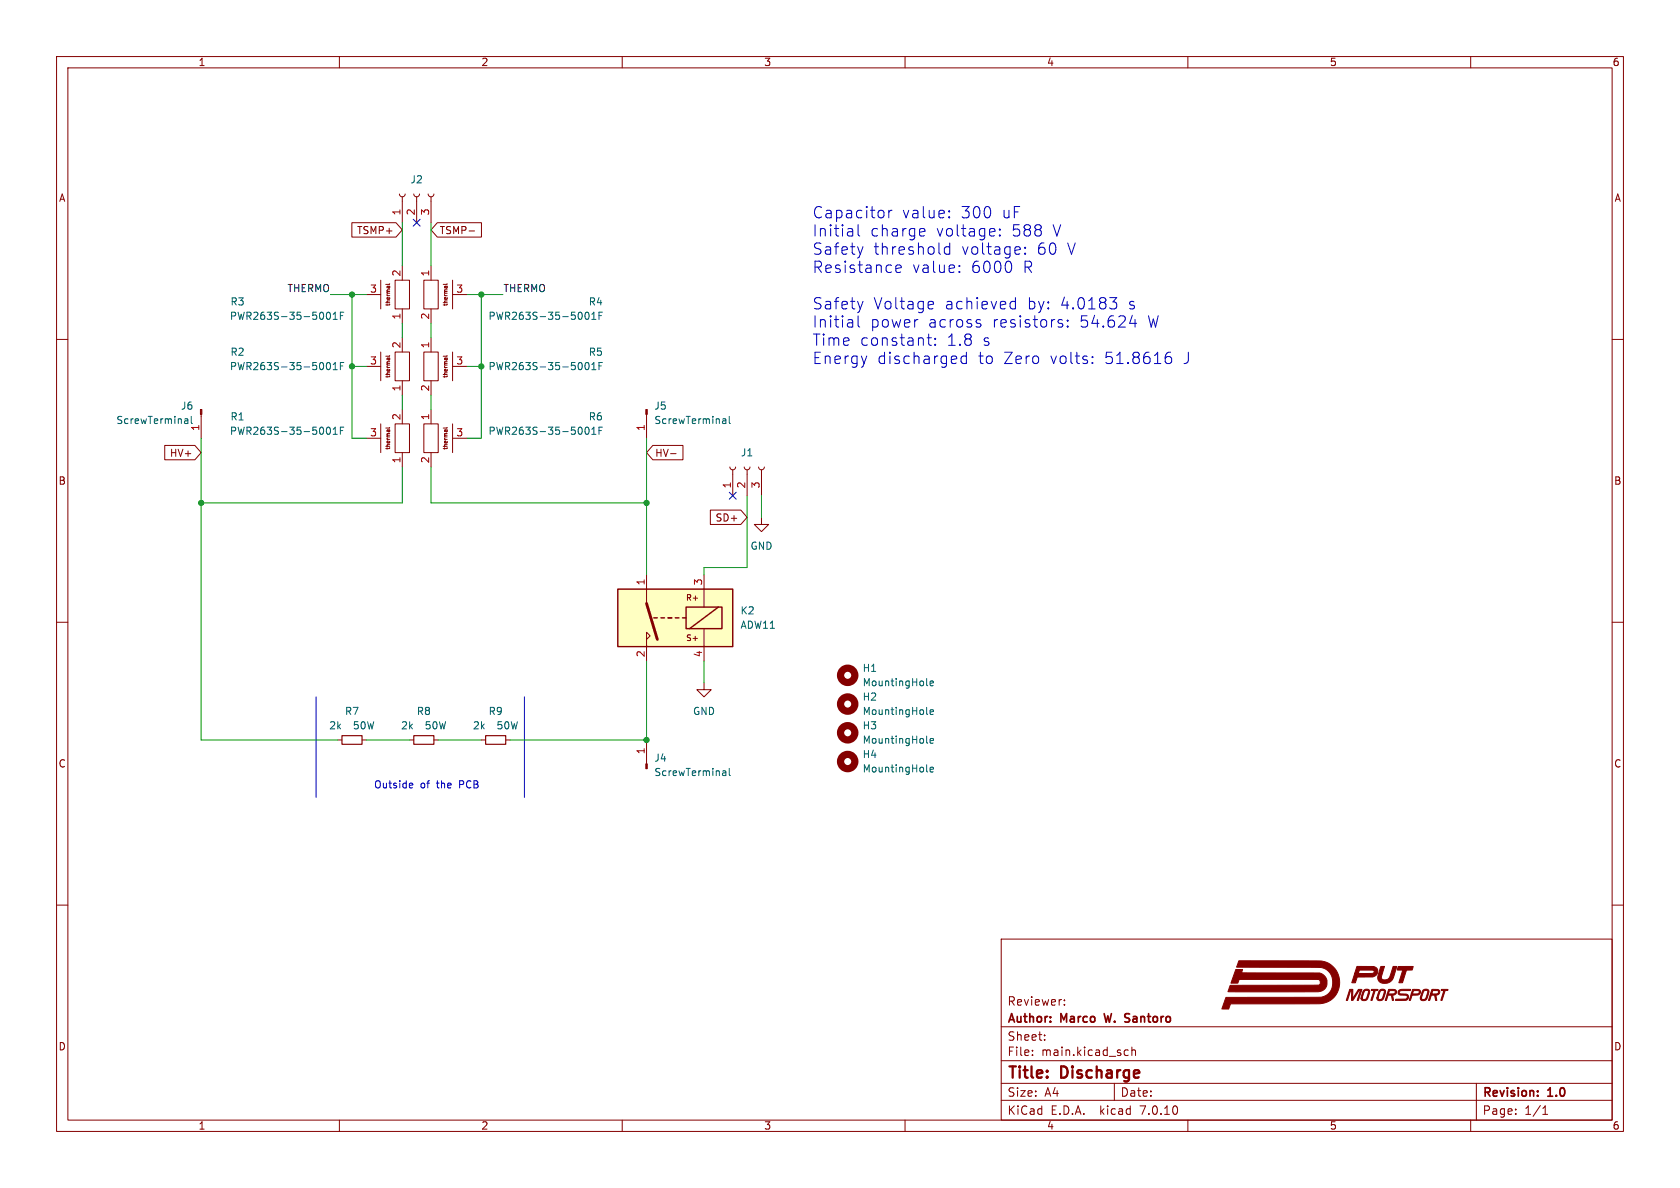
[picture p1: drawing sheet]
<svg xmlns="http://www.w3.org/2000/svg" width="297mm" height="210mm" viewBox="0 0 297 210" stroke-linecap="round" stroke-linejoin="round" font-family="sans-serif">
<g fill="none" stroke="#840000" stroke-width=".18">
<path d="M10 10h277v190h-277zM12 12h273v186h-273zM60 10v2M110 10v2M160 10v2M210 10v2M260 10v2M62.2 39.4h7.8l1.1 1.2-1.1 1.3h-7.8zM70.6 34.3l.1 .3 .4 .2 .4-.1 .1-.4M71.1 34.8v4.6M73.2 34.3l.1 .3 .3 .2 .4-.1 .2-.4M73.7 34.8v4.6"/>
<path d="M75.7 34.3l.1 .3 .4 .2 .4-.1 .1-.4M76.2 34.8v4.6M77.3 39.4h7.8v2.5h-7.8l-1.1-1.3zM10 60h2M64.8 52.1h2.5M67.3 49.5v5.1M68.6 50.6v.2M68.9 50.6v.2M68.9 50.6l-.5 .1M68.9 50.2l-.7 .1M69.8 49.5h2.6v5.1h-2.6zM71.1 47v2.5"/>
<path d="M71.1 54.6v2.6M71.1 59.7v2.5M74.9 49.5h2.6v5.1h-2.6zM76.2 47v2.5M76.2 54.6v2.6M76.2 59.7v2.5M78.8 50.6v.2M79 50.6l.1 .2M79.1 50.6l-.5 .1M79.1 50.2l-.7 .1M80 49.5v5.1M80 52.1h2.5"/>
<path d="M82.9 40.8h1M285 60h2M29.1 78.7h5.3l1.2 1.3-1.2 1.3h-5.3zM35.6 73.3v4.2M64.8 77.5h2.5M64.8 64.8h2.5M67.3 62.2v5.1M67.3 74.9v5.1M68.6 63.3v.2M68.6 76v.2M68.9 63.3v.2M68.9 76v.2"/>
<path d="M68.9 76l-.5 .1M68.9 75.6l-.7 .1M68.9 63.3l-.5 .1M68.9 62.9l-.7 .1M69.8 74.9h2.6v5.1h-2.6zM69.8 62.2h2.6v5.1h-2.6zM71.1 67.3v2.6M71.1 72.4v2.5M74.9 74.9h2.6v5.1h-2.6zM74.9 62.2h2.6v5.1h-2.6zM76.2 67.3v2.6M76.2 72.4v2.5"/>
<path d="M78.8 63.3v.2M78.8 76v.2M79 76l.1 .2M79 63.3l.1 .2M79.1 76l-.5 .1M79.1 75.6l-.7 .1M79.1 63.3l-.5 .1M79.1 62.9l-.7 .1M80 62.2v5.1M80 74.9v5.1M80 77.5h2.5M80 64.8h2.5"/>
<path d="M114.3 73.3v4.2M115.4 78.7h5.3v2.6h-5.3l-1.1-1.3zM71.1 80v2.6M76.2 80v2.6M118.6 80.2h.9M125.6 90.2h5.4l1.1 1.2-1.1 1.3h-5.4zM129 82.6l.2 .3 .3 .2 .4-.2 .1-.3M129.5 83.1v4.5M131.6 82.6l.1 .3 .4 .2 .3-.2 .2-.3M132.1 83.1v4.5M134.1 82.6l.1 .3 .4 .2 .4-.2 .1-.3M134.6 91.4v1.3h1.3l-1.3 1.3-1.3-1.3h1.3"/>
<path d="M134.6 83.1v4.5M10 110h2M114.3 111.8l.6 .6-.6 .6zM114.3 101.6v5.1M114.3 113v3.8M124.5 101.6v5.7M124.5 111.1v5.7M285 110h2M59.7 130.8h.8M64 130.8h.8M72.4 130.8h.8M76.7 130.8h.8"/>
<path d="M85.1 130.8h.8M89.4 130.8h.8M114.3 130.8v4.2M124.5 120.7v1.2h1.2l-1.2 1.3-1.3-1.3h1.3M10 160h2M285 160h2M177 166h108v32h-108zM188.2 177.6v.1M188.2 176.8v.1M60 198v2M110 198v2M160 198v2"/>
<path d="M177 194.5h108M177 191.5h108M177 187.5h108M177 181.5h108M182.5 186.5v.1M182.5 185.7v.1M184.7 183.8v.1M184.7 183v.1M197 191.5v3M199 185.6l.5 .1M199.5 186.5l-.5 .1M200.1 185.7l.2-.1 .4 .1v.9"/>
<path d="M200.1 185.1v1.5M210 198v2M260 198v2M261 191.5v6.5M268 196.9v.1M268 196.1v.1M272.7 197h.9M272.7 195.9l.5-.4v1.5"/>
</g>
<path d="M195.2 179.2l.4 1.5M199.1 179.9l.5 .1M199.1 179.2l.6 .1M199.6 180.6l-.5 .1" fill="none" stroke="#840000" stroke-width=".3"/>
<g fill="#840000" stroke="#840000" stroke-width=".18">
<path d="M219 169.8l14.1 .1a3.8 3.8 0 0 1 3.7 4.2 3.8 3.8 0 0 1-4.5 3.3l-14.8 .1-.3 .9h-1.2l.7-2.1h16.6a2.43 2.43 0 0 0 2.3-3 2.7 2.7 0 0 0-3.3-2.3h-13.7z"/>
<path d="M241.1 175.1a.57 .57 0 0 1 .7-.3 .57 .57 0 0 1 .3 .7 1.42 1.42 0 0 1-.9 1.4 .44 .44 0 0 1-.6-.4h.2a.48 .48 0 0 0 .6 .2 .48 .48 0 0 0 .3-.6l.1-.4a.41 .41 0 0 0-.1-.7 .41 .41 0 0 0-.6 .4l-.3 1.1h-.2z"/>
<path d="M243.9 175a.61 .61 0 0 1 .9 0 .61 .61 0 0 1 0 .8v.1a.84 .84 0 0 1-.4 .8 .84 .84 0 0 1-.8 .1l-.2-.4h.2a.49 .49 0 0 0 .6 .2 .49 .49 0 0 0 .3-.5l.2-.5a.41 .41 0 0 0-.3-.6 .41 .41 0 0 0-.5 .5l-.3 .9h-.2z"/>
<path d="M251.6 175.1a.6 .6 0 0 1 .8-.2 .6 .6 0 0 1 .1 .9v.2a.8 .8 0 0 1-.5 .8 .8 .8 0 0 1-.9-.1v-.3h.2a.48 .48 0 0 0 .6 .2 .48 .48 0 0 0 .3-.5l.1-.4a.42 .42 0 0 0-.2-.7 .42 .42 0 0 0-.5 .5l-.3 .9h-.2z"/>
<path d="M238.6 174.9h.6l-.1 1.6 1.1-1.6h.6l-.7 2-.2-.1 .6-1.7h-.3l-1 1.7h-.3l.1-1.7h-.2l-.6 1.7h-.2z"/>
<path d="M242.5 174.9h1.1v.2h-.5l-.5 1.8-.3-.1 .6-1.7h-.5z"/>
<path d="M245.5 174.9h.7a.54 .54 0 0 1 .7 .5 .54 .54 0 0 1-.7 .5l.2 .9h-.2l-.2-.9h-.4l-.2 .1-.3 .9-.2-.1 .3-1.1h.3a.87 .87 0 0 0 1.2-.3 .4 .4 0 0 0-.6-.3h-.5l-.1 .6h-.3z"/>
<path d="M247.3 175.1l.5-.2h1.6l-.1 .2h-1.5a.33 .33 0 0 0-.4 .4 .33 .33 0 0 0 .5 .2h.1a.66 .66 0 0 1 .8 .1 .66 .66 0 0 1 .1 .8 3.6 3.6 0 0 1-2.1 .2v-.2h1.4a.39 .39 0 0 0 .6-.1 .39 .39 0 0 0-.3-.6h-1a.5 .5 0 0 1-.2-.8z"/>
<path d="M249.7 174.9h.7a.54 .54 0 0 1 .7 .5 .54 .54 0 0 1-.7 .5h-.8l-.3 .9h-.2l.4-1.1h.2a.93 .93 0 0 0 1.2-.4 .44 .44 0 0 0-.6-.2h-.4l-.2 .6h-.2z"/>
<path d="M253.1 174.9h.1a1.17 1.17 0 0 1 1.3 .4 .78 .78 0 0 1-.6 .7l.1 .8-.2 .1-.2-.9-.2-.1h-.4l-.2 .9h-.3l.4-1.1h.8a.35 .35 0 0 0 .5-.1 .35 .35 0 0 0-.1-.5h-.8l-.2 .6h-.2z"/>
<path d="M254.8 174.9h1.2l-.1 .2h-.4l-.6 1.8-.2-.1 .6-1.7h-.5z"/>
<path d="M218.5 171.4h1.2l-.2 .6h13.8a1.73 1.73 0 0 1 1.3 2.1 1.73 1.73 0 0 1-2.2 1.2h-15.3l.4-1.1h14.9a.79 .79 0 0 0 1-.3 .66 .66 0 0 0-.2-.7 .66 .66 0 0 0-.7-.1h-13.4l-.3 .7h-1.2z"/>
<path d="M244.1 170.9l.7-.1-.2 .5a2.25 2.25 0 0 0-.3 1.8 1.04 1.04 0 0 0 1.6-1l.4-1.3 .6 .1-.2 .6a3.1 3.1 0 0 1-1.1 2.2 1.27 1.27 0 0 1-2-1.1z"/>
<path d="M239.9 170.8l2.9 .1a.93 .93 0 0 1 .8 1 .93 .93 0 0 1-.9 .8h-2.8l-.3 1h-.6l.5-1.6h1.2a4.2 4.2 0 0 0 2.2-.2 .39 .39 0 0 0-.1-.4 .39 .39 0 0 0-.5 0h-2l-.2 .6h-.6z"/>
<path d="M247.2 170.9h2.6l-.1 .6h-1.1l-.7 2.2h-.6l.7-2.2h-1z"/>
<path d="M35.4 72.4h.3v.9h-.3z"/>
<path d="M114.2 72.4h.2v.9h-.2z"/>
<path d="M114.2 135h.2v.9h-.2z"/>
</g>
<g fill="none" stroke="#006464" stroke-width=".18">
<path d="M57.9 55.3l.1-.1a.68 .68 0 0 1 .4 .6 .68 .68 0 0 1-.4 .7 .84 .84 0 0 1-.1-1.2zM58.9 56.5h.7M58.9 55.6l.4-.4v1.3M60.2 55.8h.4M60.8 55.2h-.6v1.3M103.5 55.3l.2-.1a.68 .68 0 0 1 .5 .6 .68 .68 0 0 1-.5 .7l-.2-.2-.1-.3zM104.6 55.6l.4-.4v1.3M104.6 56.5h.7M105.9 55.8h.4M106.5 55.2h-.6v1.3M32.7 74.1h.5v.8M32.7 74.8h.5"/>
<path d="M33.2 74.3l-.5 .2M33.8 73.6v1.1l.2 .2M57.9 75.6l.1-.1a.68 .68 0 0 1 .4 .6 .68 .68 0 0 1-.4 .7 .84 .84 0 0 1-.1-1.2zM57.9 64.1h.1a.68 .68 0 0 1 .4 .6 .68 .68 0 0 1-.4 .6 .84 .84 0 0 1-.1-1.2zM58.9 76.8h.7M58.9 64.4l.4-.3v1.2M58.9 75.9l.4-.4v1.3M58.9 65.3h.7M60.2 76.1h.4M60.2 64.7h.4M60.8 75.5h-.6v1.3M60.8 64.1h-.6v1.2"/>
<path d="M103.5 75.6l.2-.1a.68 .68 0 0 1 .5 .6 .68 .68 0 0 1-.5 .7l-.2-.1-.1-.4zM103.5 64.2l.2-.1a.68 .68 0 0 1 .5 .6 .68 .68 0 0 1-.5 .6l-.2-.1-.1-.3zM104.6 76.8h.7M104.6 64.4l.4-.3v1.2M104.6 75.9l.4-.4v1.3M104.6 65.3h.7M105.9 76.1h.4M105.9 64.7h.4M106.5 75.5h-.6v1.3M106.5 64.1h-.6v1.2M127.8 74.1h.5v.8M127.8 74.8h.5"/>
<path d="M128.3 74.3l-.5 .2M128.9 73.6v1.1l.2 .2M127.8 136.3h.5v.8M127.8 137h.5M128.3 136.6l-.5 .1M128.9 135.8v1.1l.2 .2M163.8 131.2l.2 .2M163.8 121l.2 .2M163.8 136.3l.2 .2M163.8 126.1l.2 .2M164.4 131l.6-.2v-.2l-.4-.1-.2 .2 .1 .6h.5M164.4 120.8l.6-.1v-.3h-.4l-.2 .2 .1 .6h.5"/>
<path d="M164.4 125.9l.6-.1v-.3h-.4l-.2 .1 .1 .6h.5M164.4 136l.6-.1v-.2l-.4-.1-.2 .2 .1 .6h.5"/>
</g>
<path d="M60.5 130h3.5v1.6h-3.5zM73.2 130h3.5v1.6h-3.5zM85.9 130h3.5v1.6h-3.5z" fill="none" stroke="#840000" stroke-width=".2"/>
<g fill="none" stroke="#840000" stroke-width="1.3">
<circle cx="149.9" cy="119.4" r="1.27"/>
<circle cx="149.9" cy="124.5" r="1.27"/>
<circle cx="149.9" cy="129.5" r="1.27"/>
<circle cx="149.9" cy="134.6" r="1.27"/>
</g>
<path d="M109.2 104.1h20.3v10.2h-20.3z" fill="#ffffc2" stroke="#ffffc2" stroke-width=".18"/>
<path d="M109.2 104.1h20.3v10.2h-20.3zM115.6 109.2h.6M116.8 109.2h.7M118.1 109.2h.6M119.4 109.2h.6M120.6 109.2h.7M121.3 107.3h6.3v3.8h-6.3zM127 107.3l-5.1 3.8" fill="none" stroke="#840000" stroke-width=".25"/>
<path d="M114.3 106.7l1.9 6.3" fill="none" stroke="#840000" stroke-width=".51"/>
<g fill="none" stroke="#0000c2" stroke-width=".18">
<path d="M151.7 39.7v1.7l.3 .3M157.1 37.2v1.3M157.7 37.2a.51 .51 0 0 0-.6 .4M167.8 38.3l.1 .1-.1 .1M167.8 38.3l-.1 .1 .1 .1M167.8 37.3v.2M167.8 38.3v.2M167.8 37.3l.1 .1-.1 .1M167.8 37.3l-.1 .1 .1 .1M151.7 55.8v1.7l.3 .3M152.6 43.6l-.5 1.3M152.6 53.3l-.5 1.3"/>
<path d="M158.4 47.5l.9-.2-.1-.4-.5-.1-.3 .3 .1 1 .2 .1 .5-.1M162.8 40.4l.6 .1 .1 .4-.9 .2M163.4 41.6l-.6 .1M163.9 59.7h.8M164.2 59v1.8l.1 .2h.4M164.4 53.3l.5 .1 .1 .3-.9 .2M164.9 54.5l-.5 .1M165.3 59.8l-.1 .1 .1 .1M165.3 59.8v.2M165.3 59.8l.1 .1-.1 .1M167.9 42.9v2M167.9 43.7l-.6-.1-.4 .4v.6l.2 .3h.2h.6"/>
<path d="M169.6 48l.1 .1-.1 .1M169.6 48l-.1 .1 .1 .1M169.6 46.9v.2M169.6 48v.2M169.6 46.9l.1 .1-.1 .1M169.6 46.9l-.1 .1 .1 .1M172.8 57.2l.5 .1 .1 .2-.3 .3h-.3M172.8 56.5l.5 .1M176.8 41.5v.1v.1M176.8 41.5l-.1 .1 .1 .1M176.8 40.5v.2M176.8 41.5v.2"/>
<path d="M176.8 40.5v.1v.1M176.8 40.5l-.1 .1 .1 .1M178.8 46.5a1.71 1.71 0 0 1-.1 1.5M178.8 54.5l.1 .1 .6-.1M178.8 53.4l.1-.1 .6 .1M179.5 52.6v2M181.2 44.8l-.1 .1h.1M181.2 44.8l.1 .1h-.1M181.2 43.7v.2M181.2 44.8v.1M181.2 43.7l.1 .1-.1 .1M181.2 43.7l-.1 .1 .1 .1"/>
<path d="M187.3 57.2l.5 .1 .1 .2-.3 .3h-.4M187.3 56.5l.5 .1M188.8 57.6v.1v.1M188.8 57.6l-.1 .1 .1 .1M188.8 56.6v.2M188.8 57.6v.2M188.8 56.6v.1v.1M188.8 56.6l-.1 .1 .1 .1M196.2 52.6h1.2l-.6 .8a.54 .54 0 0 1 .6 .3v.5l-.2 .3-.7 .1M199.7 57.2h1.2M200.7 56.5v1.3M165.3 60.9l.1 .1h-.1"/>
<path d="M165.3 60.9l-.1 .1h.1M165.3 60.9v.1M170.8 62.3v2M170.8 63l-.5-.1-.4 .4v.6l.2 .3 .2 .1 .5-.1M193.1 64.1l.1 .1-.1 .1M193.1 64.1l-.1 .1 .1 .1M193.1 63v.2M193.1 64.1v.2M193.1 63l.1 .1-.1 .1M193.1 63l-.1 .1 .1 .1M206.2 63.1l.6-.1 .3 .4v.5l-.2 .3-.1 .1-.6-.1M206.9 62.3a.71 .71 0 0 0-.8 .4"/>
<path d="M55.9 123.2v17.8M72.6 138.4l.3 .1 .1 .2-.6 .2M72.9 139.2l-.3 .1M92.7 123.2v17.8"/>
</g>
<g fill="none" stroke="#009600" stroke-width=".18">
<path d="M71.1 39.4v7.6M76.2 39.4v7.6M58.4 52.1h6.4M62.2 52.1v25.4h2.6M71.1 57.2v2.5M76.2 57.2v2.5M82.5 52.1h6.4M85.1 52.1v25.4h-2.6M35.6 77.5v53.3h24.1M62.2 64.8h2.6M71.1 69.9v2.5M76.2 69.9v2.5"/>
<path d="M82.5 64.8h2.6M114.3 77.5v24.1M71.1 82.6v6.3h-35.5M76.2 82.6v6.3h38.1M132.1 87.6v12.7h-7.6v1.3M134.6 87.6v3.8M114.3 116.8v14h-24.1M124.5 116.8v3.9M64.8 130.8h7.6M77.5 130.8h7.6"/>
</g>
<path d="M73.1 38.8l1.2 1.2M74.3 38.8l-1.2 1.2M128.9 87l1.2 1.2M130.1 87l-1.2 1.2" fill="none" stroke="#000084" stroke-width=".18"/>
<g fill="#009600" stroke="#009600" stroke-width=".18">
<circle cx="62.2" cy="52.1" r=".46"/>
<circle cx="35.6" cy="88.9" r=".46"/>
<circle cx="62.2" cy="64.8" r=".46"/>
<circle cx="114.3" cy="88.9" r=".46"/>
<circle cx="114.3" cy="130.8" r=".46"/>
<circle cx="85.1" cy="52.1" r=".46"/>
<circle cx="85.1" cy="64.8" r=".46"/>
</g>
<g font-size="2.8" fill="#0000c2">
<text x="143.5" y="38.8">Capacitor</text>
<text x="143.5" y="42">Initial</text>
<text x="153.8" y="42">charge</text>
<text x="159.4" y="38.8">value:</text>
<text x="165.4" y="42">voltage:</text>
<text x="169.8" y="38.8">300</text>
<text x="177.1" y="38.8">uF</text>
<text x="178.8" y="42">588</text>
<text x="186.1" y="42">V</text>
<text x="143.5" y="45.2">Safety</text>
<text x="154.3" y="45.2">threshold</text>
<text x="169.9" y="45.2">voltage:</text>
<text x="183.3" y="45.2">60</text>
<text x="188.7" y="45.2">V</text>
<text x="143.5" y="48.4">Resistance</text>
<text x="161.2" y="48.4">value:</text>
<text x="171.6" y="48.4">6000</text>
<text x="180.8" y="48.4">R</text>
<text x="143.5" y="54.9">Safety</text>
<text x="143.5" y="58.1">Initial</text>
<text x="153.8" y="58.1">power</text>
<text x="154.3" y="54.9">Voltage</text>
<text x="164" y="58.1">across</text>
<text x="167" y="54.9">achieved</text>
<text x="175.4" y="58.1">resistors:</text>
<text x="181.6" y="54.9">by:</text>
<text x="187.5" y="54.9">4.0183</text>
<text x="190.9" y="58.1">54.624</text>
<text x="199.5" y="54.9">s</text>
<text x="202.9" y="58.1">W</text>
<text x="143.5" y="61.3">Time</text>
<text x="143.5" y="64.5">Energy</text>
<text x="151.9" y="61.3">constant:</text>
<text x="155" y="64.5">discharged</text>
<text x="167.3" y="61.3">1.8</text>
<text x="172.9" y="64.5">to</text>
<text x="173.7" y="61.3">s</text>
<text x="177.4" y="64.5">Zero</text>
<text x="185.6" y="64.5">volts:</text>
<text x="195.3" y="64.5">51.8616</text>
<text x="209.3" y="64.5">J</text>
</g>
<g font-size="2.8" fill="#840000">
<text x="178" y="191.2">Title:</text>
<text x="187.7" y="191.2">Discharge</text>
</g>
<g font-size="2.1" fill="#840000">
<text x="178" y="178">Reviewer:</text>
<text x="178" y="184.2">Sheet:</text>
<text x="178" y="181.2">Author:</text>
<text x="187.6" y="181.2">Marco</text>
<text x="196" y="181.2">W.</text>
<text x="200.2" y="181.2">Santoro</text>
<text x="178" y="186.9">File:</text>
<text x="184.1" y="186.9">main.kicad_sch</text>
<text x="178" y="197.3">KiCad</text>
<text x="178" y="194.1">Size:</text>
<text x="184.7" y="194.1">A4</text>
<text x="185.7" y="197.3">E.D.A.</text>
<text x="194.6" y="197.3">kicad</text>
<text x="198" y="194.1">Date:</text>
<text x="201.8" y="197.3">7.0.10</text>
<text x="262" y="194.3">Revision:</text>
<text x="262" y="197.3">Page:</text>
<text x="269.5" y="197.3">1/1</text>
<text x="273.7" y="194.3">1.0</text>
</g>
<g font-size="1.8" fill="#840000">
<text x="35" y="11.9">1</text>
<text x="85" y="11.9">2</text>
<text x="135" y="11.9">3</text>
<text x="185" y="11.9">4</text>
<text x="235" y="11.9">5</text>
<text x="285" y="11.9">6</text>
<text x="10.3" y="35.9">A</text>
<text x="285.3" y="35.9">A</text>
<text x="63" y="41.6">TSMP+</text>
<text x="77.6" y="41.6">TSMP-</text>
<text x="29.9" y="81">HV+</text>
<text x="115.7" y="81">HV-</text>
<text x="10.3" y="85.9">B</text>
<text x="285.3" y="85.9">B</text>
<text x="126.4" y="92.4">SD+</text>
<text x="10.3" y="135.9">C</text>
<text x="285.3" y="135.9">C</text>
<text x="10.3" y="185.9">D</text>
<text x="285.3" y="185.9">D</text>
<text x="35" y="199.9">1</text>
<text x="85" y="199.9">2</text>
<text x="135" y="199.9">3</text>
<text x="185" y="199.9">4</text>
<text x="235" y="199.9">5</text>
<text x="285" y="199.9">6</text>
</g>
<g font-size="1.8" fill="#006464">
<text x="72.5" y="32.6">J2</text>
<text x="40.5" y="56.7">PWR263S-35-5001F</text>
<text x="40.6" y="54.2">R3</text>
<text x="86.3" y="56.7">PWR263S-35-5001F</text>
<text x="104" y="54.2">R4</text>
<text x="40.5" y="65.6">PWR263S-35-5001F</text>
<text x="40.6" y="63.1">R2</text>
<text x="86.3" y="65.6">PWR263S-35-5001F</text>
<text x="104" y="63.1">R5</text>
<text x="20.5" y="75.2">ScrewTerminal</text>
<text x="31.9" y="72.6">J6</text>
<text x="40.5" y="77.1">PWR263S-35-5001F</text>
<text x="40.6" y="74.5">R1</text>
<text x="86.3" y="77.1">PWR263S-35-5001F</text>
<text x="104" y="74.5">R6</text>
<text x="115.6" y="72.6">J5</text>
<text x="115.6" y="75.2">ScrewTerminal</text>
<text x="130.9" y="80.9">J1</text>
<text x="132.6" y="97.4">GND</text>
<text x="130.8" y="108.8">K2</text>
<text x="130.8" y="111.4">ADW11</text>
<text x="152.4" y="119">H1</text>
<text x="152.4" y="121.5">MountingHole</text>
<text x="152.4" y="124.1">H2</text>
<text x="58.1" y="129.1">2k</text>
<text x="60.9" y="126.6">R7</text>
<text x="62.7" y="129.1">50W</text>
<text x="70.8" y="129.1">2k</text>
<text x="73.6" y="126.6">R8</text>
<text x="75.4" y="129.1">50W</text>
<text x="83.5" y="129.1">2k</text>
<text x="86.3" y="126.6">R9</text>
<text x="88.1" y="129.1">50W</text>
<text x="122.4" y="126.6">GND</text>
<text x="152.4" y="129.1">H3</text>
<text x="152.4" y="131.7">MountingHole</text>
<text x="152.4" y="126.6">MountingHole</text>
<text x="115.6" y="134.8">J4</text>
<text x="115.6" y="137.4">ScrewTerminal</text>
<text x="152.4" y="134.2">H4</text>
<text x="152.4" y="136.8">MountingHole</text>
</g>
<g font-size="1.8" fill="#a90000">
<text x="70.9" y="38.2" transform="rotate(-90 70.9 38.2)">1</text>
<text x="73.4" y="38.2" transform="rotate(-90 73.4 38.2)">2</text>
<text x="75.9" y="38.2" transform="rotate(-90 75.9 38.2)">3</text>
<text x="65.3" y="51.8">3</text>
<text x="70.9" y="49" transform="rotate(-90 70.9 49)">2</text>
<text x="75.9" y="49" transform="rotate(-90 75.9 49)">1</text>
<text x="80.6" y="51.8">3</text>
<text x="70.9" y="56.6" transform="rotate(-90 70.9 56.6)">1</text>
<text x="75.9" y="56.6" transform="rotate(-90 75.9 56.6)">2</text>
<text x="65.3" y="64.5">3</text>
<text x="70.9" y="61.7" transform="rotate(-90 70.9 61.7)">2</text>
<text x="75.9" y="61.7" transform="rotate(-90 75.9 61.7)">1</text>
<text x="80.6" y="64.5">3</text>
<text x="70.9" y="69.3" transform="rotate(-90 70.9 69.3)">1</text>
<text x="75.9" y="69.3" transform="rotate(-90 75.9 69.3)">2</text>
<text x="35.3" y="76.3" transform="rotate(-90 35.3 76.3)">1</text>
<text x="65.3" y="77.2">3</text>
<text x="70.9" y="74.4" transform="rotate(-90 70.9 74.4)">2</text>
<text x="75.9" y="74.4" transform="rotate(-90 75.9 74.4)">1</text>
<text x="80.6" y="77.2">3</text>
<text x="114" y="76.3" transform="rotate(-90 114 76.3)">1</text>
<text x="70.9" y="82" transform="rotate(-90 70.9 82)">1</text>
<text x="75.9" y="82" transform="rotate(-90 75.9 82)">2</text>
<text x="129.3" y="86.4" transform="rotate(-90 129.3 86.4)">1</text>
<text x="131.8" y="86.4" transform="rotate(-90 131.8 86.4)">2</text>
<text x="134.4" y="86.4" transform="rotate(-90 134.4 86.4)">3</text>
<text x="114" y="103.6" transform="rotate(-90 114 103.6)">1</text>
<text x="124.2" y="103.6" transform="rotate(-90 124.2 103.6)">3</text>
<text x="114" y="116.3" transform="rotate(-90 114 116.3)">2</text>
<text x="124.2" y="116.3" transform="rotate(-90 124.2 116.3)">4</text>
<text x="114" y="133.4" transform="rotate(-90 114 133.4)">1</text>
</g>
<g font-size="1.8" fill="#0f0f0f">
<text x="50.7" y="51.7">THERMO</text>
<text x="88.9" y="51.7">THERMO</text>
</g>
<g font-size="1.8" fill="#0000c2">
<text x="66" y="139.5">Outside</text>
<text x="74.3" y="139.5">of</text>
<text x="77.3" y="139.5">the</text>
<text x="81.5" y="139.5">PCB</text>
</g>
<g font-size="1.4" fill="#840000">
<text x="121.2" y="106.4">R+</text>
<text x="121.2" y="113.5">S+</text>
</g>
<g font-size="1" fill="#840000">
<text x="69.2" y="54.2" transform="rotate(-90 69.2 54.2)">thermal</text>
<text x="79.3" y="54.2" transform="rotate(-90 79.3 54.2)">thermal</text>
<text x="69.2" y="66.9" transform="rotate(-90 69.2 66.9)">thermal</text>
<text x="79.3" y="66.9" transform="rotate(-90 79.3 66.9)">thermal</text>
<text x="69.2" y="79.6" transform="rotate(-90 69.2 79.6)">thermal</text>
<text x="79.3" y="79.6" transform="rotate(-90 79.3 79.6)">thermal</text>
</g>
</svg>
